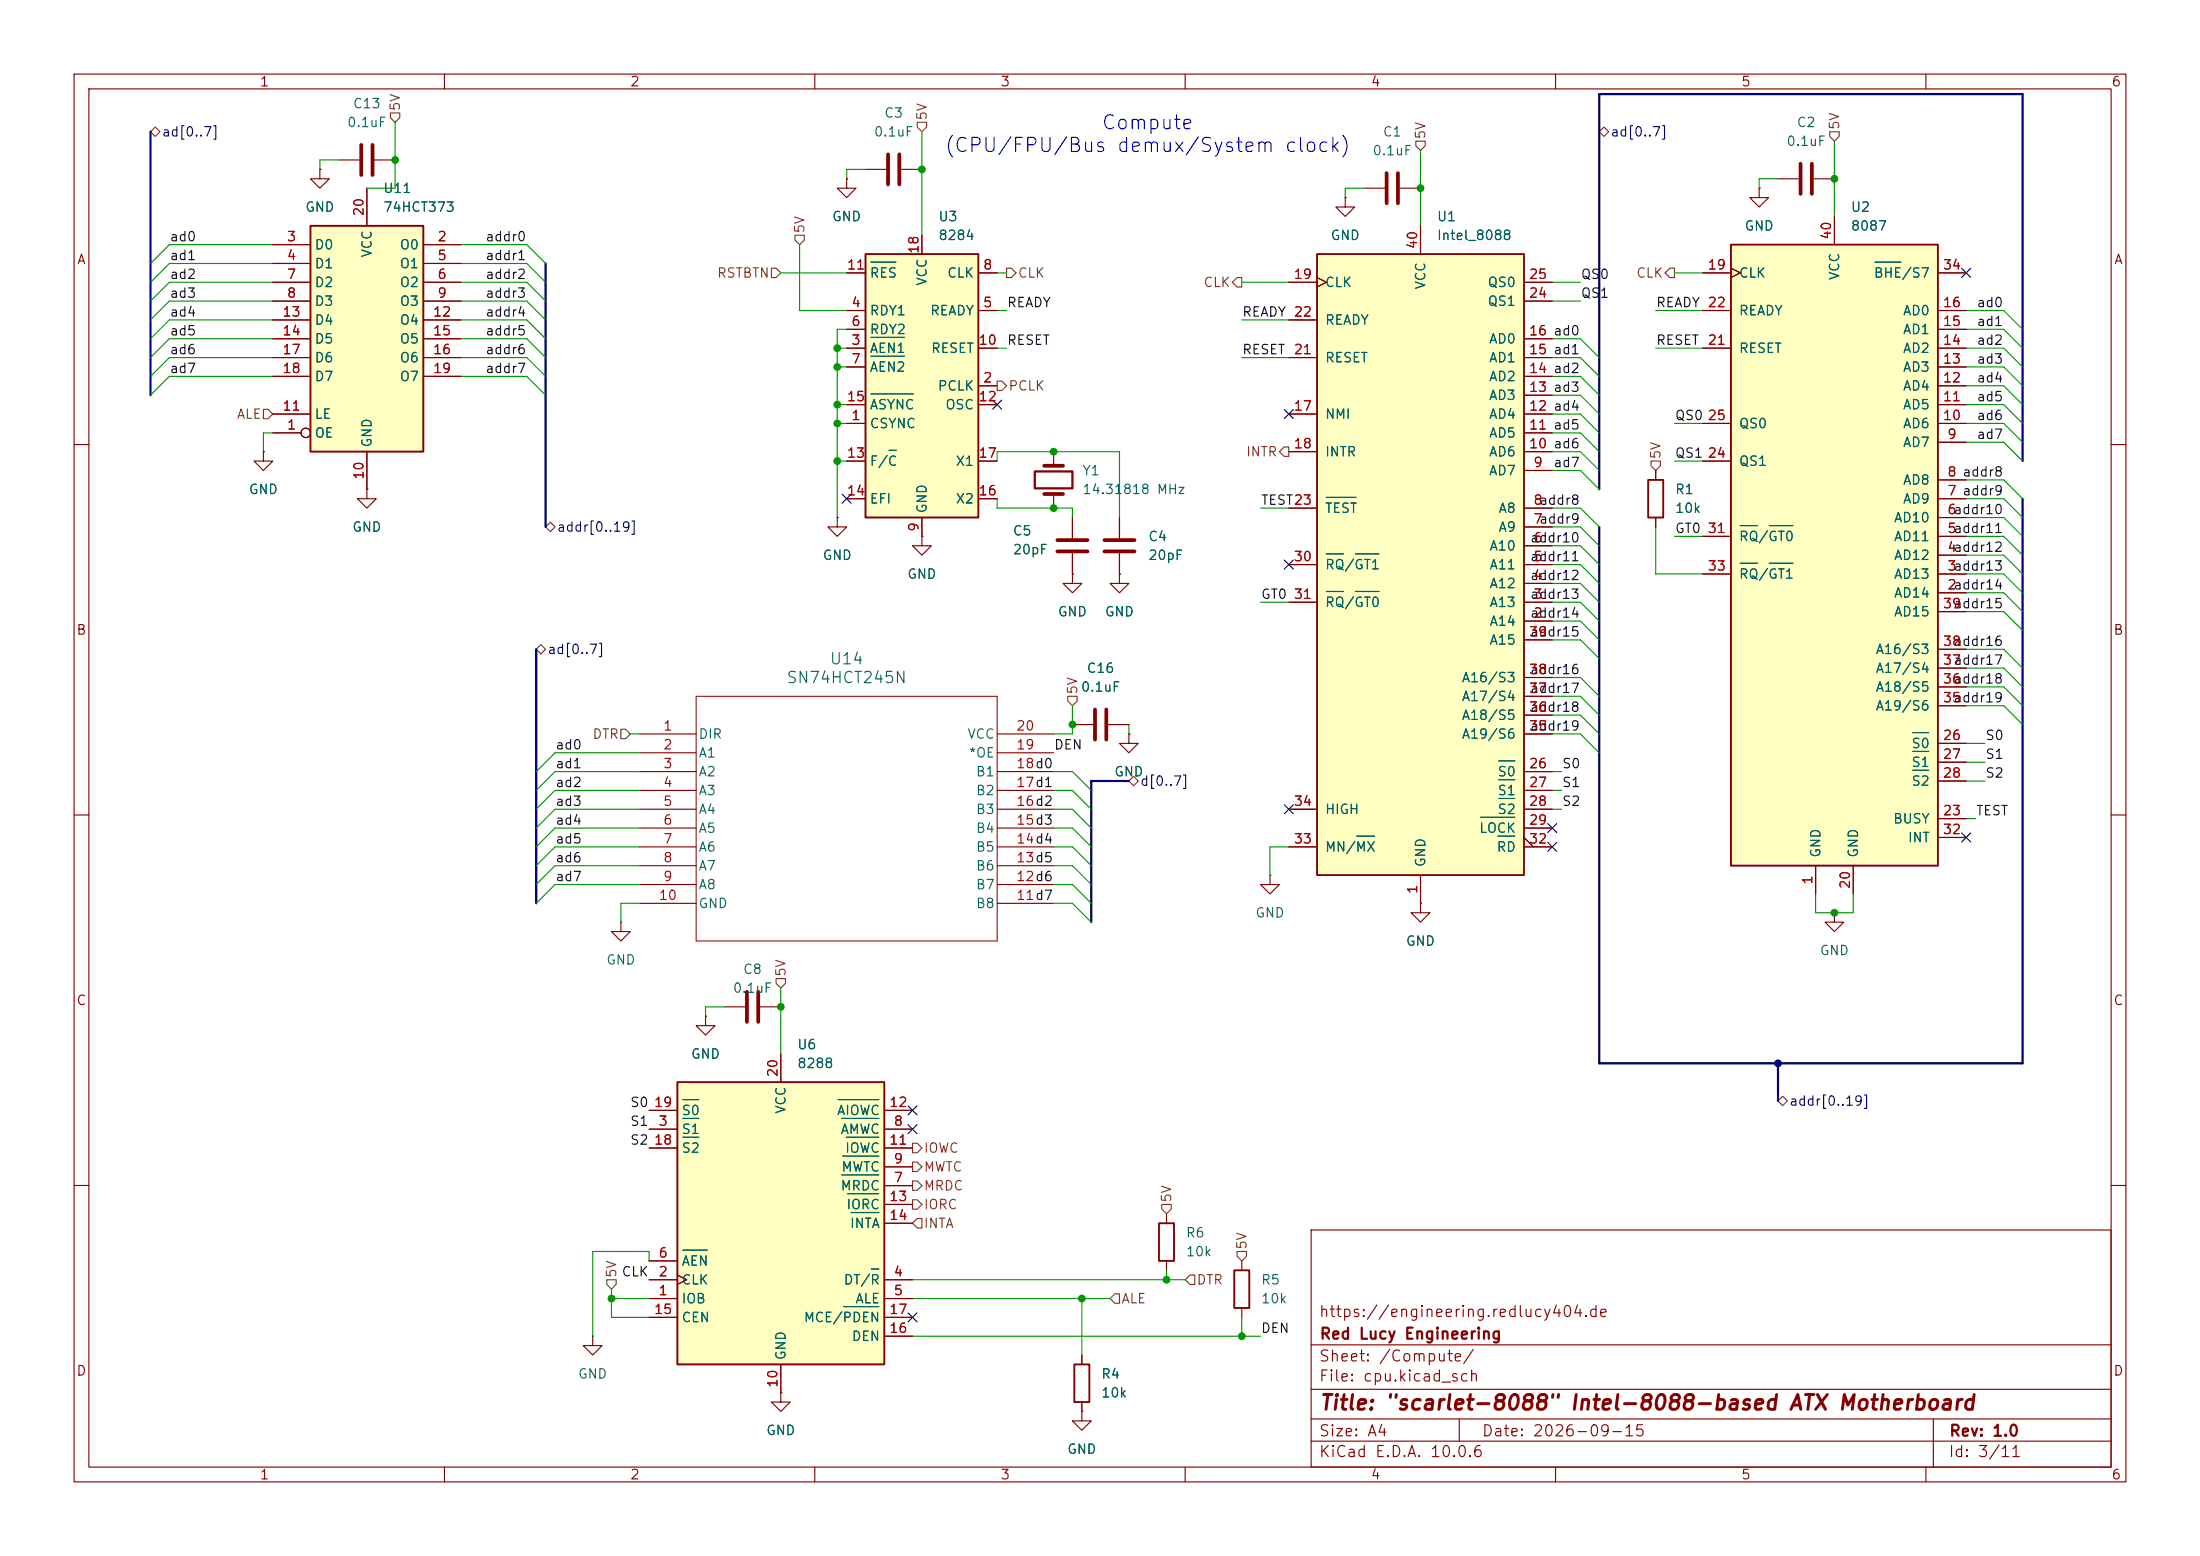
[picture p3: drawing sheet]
<svg xmlns="http://www.w3.org/2000/svg" width="297mm" height="210mm" viewBox="0 0 297 210" stroke-linecap="round" stroke-linejoin="round" font-family="sans-serif">
<g fill="none" stroke="#840000" stroke-width=".15">
<path d="M10 10h277v190h-277zM12 12h273v186h-273zM60 10v2M110 10v2M160 10v2M210 10v2M260 10v2M181.6 26.7v1.2h1.3l-1.3 1.3-1.3-1.3h1.3M181.6 26.7h.1M237.5 25.4v1.3h1.3l-1.3 1.2-1.3-1.2h1.3M237.5 25.4h.1M10 60h2"/>
<path d="M113 69.9v1.2h1.3l-1.3 1.3-1.2-1.3h1.2M113 69.9h.1M124.5 72.4v1.3h1.2l-1.2 1.2-1.3-1.2h1.3M124.5 72.4h.1M223.5 63.5v1.3M223.5 69.9v1.2M285 60h2M86.4 99.1h7.6M134.6 99.1h7.6M10 110h2M86.4 101.6h7.6M86.4 104.1h7.6"/>
<path d="M86.4 106.7h7.6M86.4 109.2h7.6M86.4 111.8h7.6M86.4 114.3h7.6M86.4 116.8h7.6M86.4 119.4h7.6M134.6 101.6h7.6M134.6 104.1h7.6M134.6 106.7h7.6M134.6 109.2h7.6M134.6 111.8h7.6M134.6 114.3h7.6"/>
<path d="M134.6 116.8h7.6M134.6 119.4h7.6M171.4 118.1v1.3h1.3l-1.3 1.3-1.2-1.3h1.2M171.4 118.1h.1M285 110h2M83.8 124.5v1.2h1.3l-1.3 1.3-1.3-1.3h1.3M83.8 124.5h.1M86.4 121.9h7.6M95.2 137.2v1.2h1.3l-1.3 1.3-1.2-1.3h1.2M95.2 137.2h.1M97.8 135.9h2.8M102.6 135.9h2.8"/>
<path d="M134.6 121.9h7.6M191.8 121.9v1.3h1.2l-1.2 1.3-1.3-1.3h1.3M191.8 121.9h.1M247.6 123.2v1.3h1.3l-1.3 1.2-1.2-1.2h1.2M247.6 123.2h.1M10 160h2M177 166h108v32h-108zM285 160h2M60 198v2M80 180.3v1.3h1.3l-1.3 1.3-1.3-1.3h1.3M80 180.3h.1M110 198v2"/>
<path d="M146 190.5v1.3h1.3l-1.3 1.2-1.2-1.2h1.2M146 190.5h.1M146 182.9v1.3M146 189.2v1.3M160 198v2M177 194.5h108M177 191.5h108M177 187.5h108M177 181.5h108M197 191.5v3M210 198v2M260 198v2"/>
<path d="M261 191.5v6.5"/>
</g>
<path d="M222.5 64.8h2v5.1h-2zM145 184.2h2.1v5h-2.1z" fill="none" stroke="#840000" stroke-width=".25"/>
<path d="M100.8 133.9v4M102.4 133.9v4" fill="none" stroke="#840000" stroke-width=".51"/>
<path d="M94 94h40.6v33h-40.6z" fill="none" stroke="#840000" stroke-width=".14"/>
<path d="M177.8 34.3h27.9v83.8h-27.9z" fill="#ffffc2"/>
<path d="M177.8 34.3h27.9v83.8h-27.9z" fill="none" stroke="#840000" stroke-width=".25"/>
<g fill="none" stroke="#840000" stroke-width=".15">
<path d="M114.3 24.1v1.3h1.3l-1.3 1.3-1.3-1.3h1.3M114.3 24.1h.1M174 38.1h3.8M177.8 37.5l1.3 .6-1.3 .6M184.1 25.4h2.8M189 25.4h2.8M191.8 30.5v3.8M205.7 38.1h3.8M174 55.9h3.8M174 48.3h3.8M174 43.2h3.8M205.7 58.4h3.8"/>
<path d="M205.7 55.9h3.8M205.7 53.3h3.8M205.7 50.8h3.8M205.7 48.3h3.8M205.7 45.7h3.8M205.7 40.6h3.8M142.2 61v1.9M142.2 66.7v1.9M144.8 77.5v1.2h1.2l-1.2 1.3-1.3-1.3h1.3M144.8 77.5h.1M144.8 69.9v2.7M144.8 74.7v2.8"/>
<path d="M151.1 77.5v1.2h1.3l-1.3 1.3-1.2-1.3h1.2M151.1 77.5h.1M151.1 69.9v2.7M151.1 74.7v2.8M174 76.2h3.8M174 68.6h3.8M174 61h3.8M205.7 78.7h3.8M205.7 76.2h3.8M205.7 73.7h3.8M205.7 71.1h3.8M205.7 68.6h3.8"/>
<path d="M205.7 63.5h3.8M205.7 61h3.8M144.8 97.8h2.8M149.6 97.8h2.8M152.4 99.1v1.2h1.3l-1.3 1.3-1.3-1.3h1.3M152.4 99.1h.1M174 81.3h3.8M205.7 83.8h3.8M205.7 81.3h3.8M205.7 99.1h3.8M205.7 96.5h3.8M205.7 94h3.8"/>
<path d="M205.7 91.4h3.8M205.7 86.4h3.8M174 109.2h3.8M174 114.3h3.8M191.8 118.1v3.8M205.7 104.1h3.8M205.7 106.7h3.8M205.7 109.2h3.8M205.7 111.8h3.8M205.7 114.3h3.8M205.7 113l1.3 1.3"/>
</g>
<path d="M179 67.1h4.1M179 74.8h2.4M179 79.8h2.4M183 74.8h3.2M183 79.8h3.2M183.2 112.9h2.4M199.9 110.3h4.6M202.2 112.9h2.3M202.3 102.7h2.2M202.3 105.2h2.2M202.3 107.8h2.2" fill="none" stroke="#006464" stroke-width=".15"/>
<path d="M187.2 23.4v4M188.7 23.4v4M141 66.7h2.5M141 62.9h2.5M142.7 72.9h4.1M142.7 74.4h4.1M149.1 72.9h4.1M149.1 74.4h4.1M147.8 95.8v4M149.4 95.8v4" fill="none" stroke="#840000" stroke-width=".51"/>
<path d="M139.7 63.6h5.1v2.3h-5.1z" fill="none" stroke="#840000" stroke-width=".3"/>
<path d="M116.8 34.3h15.3v35.6h-15.3z" fill="#ffffc2"/>
<path d="M116.8 34.3h15.3v35.6h-15.3zM156.5 165.1h2v5.1h-2z" fill="none" stroke="#840000" stroke-width=".25"/>
<g fill="none" stroke="#840000" stroke-width=".15">
<path d="M45.7 21.6h2.8M50.5 21.6h2.8M114.3 36.8h2.5M116.8 22.9h2.8M121.7 22.9h2.8M124.5 31.8v2.5M132.1 36.8h2.5M114.3 57.2h2.5M114.3 47h2.5M114.3 41.9h2.5M114.3 44.5h2.5M114.3 49.5h2.5"/>
<path d="M114.3 54.6h2.5M132.1 52.1h2.5M132.1 47h2.5M132.1 41.9h2.5M132.1 54.6h2.5M114.3 62.2h2.5M114.3 67.3h2.5M124.5 69.9v2.5M132.1 62.2h2.5M132.1 67.3h2.5M157.5 163.8v1.3M157.5 170.2v1.3"/>
<path d="M105.4 188v1.2h1.3l-1.3 1.3-1.3-1.3h1.3M105.4 188h.1"/>
</g>
<path d="M117.6 35.4h3.3M117.6 45.5h4.5M117.6 48.1h4.5M117.6 53.2h5.7M120 60.8h1" fill="none" stroke="#006464" stroke-width=".15"/>
<path d="M48.8 19.6v4M50.3 19.6v4M119.9 20.8v4.1M121.4 20.8v4.1" fill="none" stroke="#840000" stroke-width=".51"/>
<path d="M41.9 30.5h15.2v30.5h-15.2z" fill="#ffffc2"/>
<path d="M41.9 30.5h15.2v30.5h-15.2z" fill="none" stroke="#840000" stroke-width=".25"/>
<g fill="none" stroke="#840000" stroke-width=".15">
<path d="M36.8 33h5.1M36.8 35.6h5.1M36.8 38.1h5.1M43.2 22.9v1.2h1.2l-1.2 1.3-1.3-1.3h1.3M43.2 22.9h.1M49.5 25.4v5.1M57.1 33h5.1M57.1 35.6h5.1M57.1 38.1h5.1M240 24.1h2.8M244.9 24.1h2.7M36.8 58.4h3.8"/>
<path d="M36.8 40.6h5.1M36.8 55.9h5.1M36.8 43.2h5.1M36.8 45.7h5.1M36.8 48.3h5.1M36.8 50.8h5.1M57.1 40.6h5.1M57.1 43.2h5.1M57.1 45.7h5.1M57.1 48.3h5.1M57.1 50.8h5.1M35.6 61v1.2h1.2l-1.2 1.3-1.3-1.3h1.3"/>
<path d="M35.6 61h.1M49.5 66v1.3h1.3l-1.3 1.3-1.2-1.3h1.2M49.5 66h.1M49.5 61v5"/>
<circle cx="41.3" cy="58.4" r=".63"/>
</g>
<path d="M243.1 22.1v4.1M244.6 22.1v4.1" fill="none" stroke="#840000" stroke-width=".51"/>
<path d="M233.7 33h27.9v83.8h-27.9z" fill="#ffffc2"/>
<path d="M233.7 33h27.9v83.8h-27.9zM166.6 171.5h2.1v5h-2.1z" fill="none" stroke="#840000" stroke-width=".25"/>
<g fill="none" stroke="#840000" stroke-width=".15">
<path d="M229.9 36.8h3.8M233.7 36.2l1.2 .6-1.2 .7M247.6 29.2v3.8M261.6 36.8h3.8M229.9 57.2h3.8M229.9 47h3.8M229.9 41.9h3.8M261.6 59.7h3.8M261.6 57.2h3.8M261.6 54.6h3.8M261.6 52.1h3.8M261.6 49.5h3.8"/>
<path d="M261.6 47h3.8M261.6 44.5h3.8M261.6 41.9h3.8M229.9 77.5h3.8M229.9 72.4h3.8M229.9 62.2h3.8M261.6 77.5h3.8M261.6 74.9h3.8M261.6 72.4h3.8M261.6 69.9h3.8M261.6 67.3h3.8M261.6 64.8h3.8"/>
<path d="M261.6 80h3.8M261.6 95.3h3.8M261.6 92.7h3.8M261.6 90.2h3.8M261.6 87.6h3.8M261.6 82.6h3.8M245.1 116.8v3.9M250.2 116.8v3.9M261.6 110.5h3.8M261.6 100.3h3.8M261.6 102.9h3.8M261.6 105.4h3.8"/>
<path d="M261.6 113h3.8M167.6 170.2v1.3M167.6 176.5v1.3"/>
</g>
<path d="M253.1 35.4h3.5M234.9 70.9h2.4M234.9 76h2.4M238.9 70.9h3.1M238.9 76h3.1M258.2 98.9h2.2M258.2 101.4h2.2M258.2 104h2.2" fill="none" stroke="#006464" stroke-width=".15"/>
<path d="M91.4 146.1h28v38.1h-28z" fill="#ffffc2"/>
<path d="M91.4 146.1h28v38.1h-28z" fill="none" stroke="#840000" stroke-width=".25"/>
<g fill="none" stroke="#840000" stroke-width=".15">
<path d="M36.8 33h5.1M36.8 35.6h5.1M36.8 38.1h5.1M43.2 22.9h.1M49.5 25.4v5.1M57.1 33h5.1M57.1 35.6h5.1M57.1 38.1h5.1M114.3 24.1h.1M114.3 36.8h2.5M124.5 31.8v2.5M132.1 36.8h2.5"/>
<path d="M174 38.1h3.8M177.8 37.5l1.3 .6-1.3 .6M181.6 26.7h.1M191.8 30.5v3.8M205.7 38.1h3.8M229.9 36.8h3.8M233.7 36.2l1.2 .6-1.2 .7M237.5 25.4h.1M247.6 29.2v3.8M261.6 36.8h3.8M36.8 58.4h3.8M36.8 40.6h5.1"/>
<path d="M36.8 55.9h5.1M36.8 43.2h5.1M36.8 45.7h5.1M36.8 48.3h5.1M36.8 50.8h5.1M57.1 40.6h5.1M57.1 43.2h5.1M57.1 45.7h5.1M57.1 48.3h5.1M57.1 50.8h5.1M114.3 57.2h2.5M114.3 47h2.5"/>
<path d="M114.3 41.9h2.5M114.3 44.5h2.5M114.3 49.5h2.5M114.3 54.6h2.5M132.1 52.1h2.5M132.1 47h2.5M132.1 41.9h2.5M132.1 54.6h2.5M174 55.9h3.8M174 43.2h3.8M174 48.3h3.8M205.7 58.4h3.8"/>
<path d="M205.7 40.6h3.8M205.7 55.9h3.8M205.7 45.7h3.8M205.7 48.3h3.8M205.7 50.8h3.8M205.7 53.3h3.8M229.9 57.2h3.8M229.9 47h3.8M229.9 41.9h3.8M261.6 57.2h3.8M261.6 52.1h3.8M261.6 47h3.8"/>
<path d="M261.6 41.9h3.8M261.6 44.5h3.8M261.6 49.5h3.8M261.6 54.6h3.8M261.6 59.7h3.8M35.6 61h.1M49.5 66h.1M49.5 61v5M113 69.9h.1M114.3 62.2h2.5M114.3 67.3h2.5M124.5 72.4h.1"/>
<path d="M124.5 69.9v2.5M132.1 62.2h2.5M132.1 67.3h2.5M144.8 77.5h.1M144.8 69.9v2.7M144.8 74.7v2.8M151.1 77.5h.1M151.1 69.9v2.7M151.1 74.7v2.8M174 76.2h3.8M174 68.6h3.8M174 61h3.8"/>
<path d="M205.7 78.7h3.8M205.7 76.2h3.8M205.7 73.7h3.8M205.7 71.1h3.8M205.7 68.6h3.8M205.7 63.5h3.8M205.7 61h3.8M223.5 63.5v1.3M223.5 69.9v1.2M229.9 62.2h3.8M229.9 77.5h3.8M229.9 72.4h3.8"/>
<path d="M261.6 67.3h3.8M261.6 77.5h3.8M261.6 74.9h3.8M261.6 72.4h3.8M261.6 69.9h3.8M261.6 64.8h3.8M144.8 97.8h2.8M149.6 97.8h2.8M152.4 99.1h.1M174 81.3h3.8M205.7 83.8h3.8M205.7 81.3h3.8"/>
<path d="M205.7 99.1h3.8M205.7 96.5h3.8M205.7 94h3.8M205.7 91.4h3.8M205.7 86.4h3.8M261.6 80h3.8M261.6 95.3h3.8M261.6 92.7h3.8M261.6 90.2h3.8M261.6 87.6h3.8M261.6 82.6h3.8M174 109.2h3.8"/>
<path d="M174 114.3h3.8M191.8 118.1v3.8M205.7 104.1h3.8M205.7 106.7h3.8M205.7 109.2h3.8M205.7 111.8h3.8M205.7 114.3h3.8M205.7 113l1.3 1.3M245.1 116.8v3.9M250.2 116.8v3.9M261.6 110.5h3.8M261.6 100.3h3.8"/>
<path d="M261.6 102.9h3.8M261.6 105.4h3.8M261.6 113h3.8M95.2 137.2h.1M191.8 121.9h.1M87.6 152.4h3.8M87.6 154.9h3.8M87.6 149.9h3.8M105.4 142.2v3.9M119.4 152.4h3.8M119.4 157.5h3.8M119.4 154.9h3.8"/>
<path d="M119.4 149.9h3.8M87.6 175.3h3.8M87.6 172.7h3.8M87.6 170.2h3.8M87.6 177.8h3.8M91.4 172.1l1.3 .6-1.3 .7M119.4 175.3h3.8M119.4 172.7h3.8M119.4 160h3.8M119.4 162.6h3.8M119.4 165.1h3.8M119.4 177.8h3.8"/>
<path d="M105.4 188h.1M105.4 184.2v3.8M119.4 180.3h3.8M146 190.5h.1M146 182.9v1.3M146 189.2v1.3"/>
<circle cx="41.3" cy="58.4" r=".63"/>
</g>
<g fill="none" stroke="#006464" stroke-width=".15">
<path d="M117.6 35.4h3.3M253.1 35.4h3.5M117.6 45.5h4.5M117.6 48.1h4.5M117.6 53.2h5.7M120 60.8h1M179 67.1h4.1M179 74.8h2.4M179 79.8h2.4M183 74.8h3.2M183 79.8h3.2M234.9 70.9h2.4"/>
<path d="M234.9 76h2.4M238.9 70.9h3.1M238.9 76h3.1M258.2 98.9h2.2M183.2 112.9h2.4M199.9 110.3h4.6M202.2 112.9h2.3M202.3 102.7h2.2M202.3 105.2h2.2M202.3 107.8h2.2M258.2 101.4h2.2M258.2 104h2.2"/>
<path d="M92.2 151h2.1M92.2 153.5h2.1M92.2 148.4h2.1M113.2 148.4h5.4M113.6 151h5M113.6 158.6h5M113.8 156h4.8M114.2 153.5h4.4M92.2 168.7h3.3M113.9 176.4h4.7M114.4 161.1h4.2M114.9 163.7h3.7"/>
<path d="M117.6 171.3h1"/>
</g>
<g fill="none" stroke="#725600" stroke-width=".15">
<path d="M20.3 17.8l.7-.7 .6 .7-.6 .6zM52.7 15.2h1.3v.7l-.7 .6-.6-.6zM123.8 16.5h1.3v.6l-.6 .7-.7-.7zM191.1 19.1h1.3v.6l-.6 .6-.7-.6zM215.9 17.8l.6-.7 .7 .7-.7 .6zM247 17.8h1.3v.6l-.7 .7-.6-.7zM104.1 36.2h.7l.6 .6-.6 .7h-.7zM107.3 31.8h1.3v.6l-.7 .6-.6-.6zM135.9 36.2h.6l.7 .6-.7 .7h-.6zM166.4 38.1l.6-.6h.6v1.2h-.6zM225.4 36.2h.7v1.3h-.7l-.6-.7zM35.6 55.2h.6l.6 .7-.6 .6h-.6z"/>
<path d="M134.6 51.4h.7l.6 .7-.6 .6h-.7zM73.7 71.1l.6-.6 .6 .6-.6 .7zM173.4 60.3h.6v1.3h-.6l-.7-.6zM222.9 62.2h1.3v.7l-.7 .6-.6-.6zM73 87l.7 .6-.7 .7-.6-.7zM83.8 98.4h.7l.6 .7-.6 .6h-.7zM144.1 94h1.3v.6l-.6 .7-.7-.7zM152.4 105.4l.6-.6 .7 .6-.7 .6zM104.8 132.1h1.2v.6l-.6 .7-.6-.7zM123.2 156.8h.6l.7 .7-.7 .6h-.6zM123.2 159.4h.6l.7 .6-.7 .7h-.6zM123.2 154.3h.6l.7 .6-.7 .7h-.6z"/>
<path d="M240 148.6l.7-.6 .6 .6-.6 .6zM81.9 172.7h1.3v.7l-.7 .6-.6-.6zM123.2 161.9h.6l.7 .7-.7 .6h-.6zM123.8 164.5h.7v1.2h-.7l-.6-.6zM150.5 174.6h.6v1.3h-.6l-.6-.6zM156.8 162.6h1.3v.6l-.6 .6-.7-.6zM160.7 172.1h.6v1.3h-.6l-.7-.7zM167 168.9h1.3v.6l-.7 .7-.6-.7z"/>
</g>
<path d="M20.3 17.8v35.5M73.7 35.6v35.5M273 62.2v-49.5h-57.1v53.3M273 67.3v76.2h-57.1v-72.4M72.4 87.6v34.3M152.4 105.4h-5.1v19.1M240 143.5v5.1" fill="none" stroke="#000084" stroke-width=".3"/>
<g fill="none" stroke="#009600" stroke-width=".15">
<path d="M53.3 16.5v8.9h-3.8M124.5 17.8v14M247.6 19.1v10.1M36.8 33h-13.9l-2.6 2.6M36.8 38.1h-13.9l-2.6 2.5M36.8 35.6h-13.9l-2.6 2.5M45.7 21.6h-2.5v1.3M62.2 33h8.9l2.6 2.6M62.2 38.1h8.9l2.6 2.5M62.2 35.6h8.9l2.6 2.5M105.4 36.8h8.9M107.9 33v8.9h6.4"/>
<path d="M116.8 22.9h-2.5v1.2M134.6 36.8h1.3M167.6 38.1h6.4M184.1 25.4h-2.5v1.3M191.8 20.3v10.2M209.5 38.1h3.9M226.1 36.8h3.8M240 24.1h-2.5v1.3M36.8 48.3h-13.9l-2.6 2.5M36.8 43.2h-13.9l-2.6 2.5M36.8 50.8h-13.9l-2.6 2.5M36.8 45.7h-13.9l-2.6 2.6"/>
<path d="M36.8 40.6h-13.9l-2.6 2.6M36.8 58.4h-1.2v2.6M62.2 48.3h8.9l2.6 2.5M62.2 43.2h8.9l2.6 2.5M62.2 50.8h8.9l2.6 2.5M62.2 45.7h8.9l2.6 2.6M62.2 40.6h8.9l2.6 2.6M113 54.6h1.3M113 47h1.3M113 49.5h1.3M113 57.2h1.3M114.3 44.5h-1.3v25.4"/>
<path d="M134.6 47h1.3M134.6 41.9h1.3M167.6 48.3h6.4M167.6 43.2h6.4M209.5 48.3h3.9l2.5 2.5M209.5 55.9h3.9l2.5 2.5M209.5 50.8h3.9l2.5 2.5M209.5 53.3h3.9l2.5 2.6M209.5 45.7h3.9l2.5 2.6M209.5 40.6h3.9M209.5 58.4h3.9l2.5 2.6M223.5 47h6.4"/>
<path d="M223.5 41.9h6.4M226.1 57.2h3.8M265.4 54.6h5.1l2.5 2.6M265.4 47h5.1l2.5 2.5M265.4 41.9h5.1l2.5 2.6M265.4 49.5h5.1l2.5 2.6M265.4 57.2h5.1l2.5 2.5M265.4 52.1h5.1l2.5 2.5M265.4 59.7h5.1l2.5 2.5M265.4 44.5h5.1l2.5 2.5M113 62.2h1.3M134.6 67.3v1.3h10.2v1.3"/>
<path d="M134.6 62.2v-1.2h16.5v8.9M170.2 68.6h3.8M209.5 61h3.9l2.5 2.5M209.5 68.6h3.9l2.5 2.5M209.5 71.1h3.9l2.5 2.6M209.5 63.5h3.9l2.5 2.5M209.5 76.2h3.9l2.5 2.5M209.5 73.7h3.9l2.5 2.5M209.5 78.7h3.9l2.5 2.6M223.5 71.1v6.4h6.4M226.1 62.2h3.8M226.1 72.4h3.8"/>
<path d="M265.4 69.9h5.1l2.5 2.5M265.4 64.8h5.1l2.5 2.5M265.4 67.3h5.1l2.5 2.6M265.4 72.4h5.1l2.5 2.5M265.4 74.9h5.1l2.5 2.6M265.4 77.5h5.1l2.5 2.5M85.1 99.1h1.3M144.8 95.3v3.8h-2.6M152.4 97.8v1.3M170.2 81.3h3.8M209.5 99.1h3.9l2.5 2.5M209.5 81.3h3.9l2.5 2.5"/>
<path d="M209.5 91.4h3.9l2.5 2.6M209.5 96.5h3.9l2.5 2.6M209.5 94h3.9l2.5 2.5M209.5 83.8h3.9l2.5 2.6M209.5 86.4h3.9l2.5 2.5M265.4 92.7h5.1l2.5 2.6M265.4 87.6h5.1l2.5 2.6M265.4 90.2h5.1l2.5 2.5M265.4 95.3h5.1l2.5 2.5M265.4 82.6h5.1l2.5 2.5M265.4 80h5.1l2.5 2.6M86.4 104.1h-11.5l-2.5 2.6"/>
<path d="M86.4 119.4h-11.5l-2.5 2.5M86.4 116.8h-11.5l-2.5 2.6M86.4 111.8h-11.5l-2.5 2.5M86.4 114.3h-11.5l-2.5 2.5M86.4 106.7h-11.5l-2.5 2.5M86.4 109.2h-11.5l-2.5 2.6M86.4 101.6h-11.5l-2.5 2.5M142.2 104.1h2.6l2.5 2.6M142.2 119.4h2.6l2.5 2.5M142.2 116.8h2.6l2.5 2.6M142.2 111.8h2.6l2.5 2.5M142.2 114.3h2.6l2.5 2.5"/>
<path d="M142.2 106.7h2.6l2.5 2.5M142.2 109.2h2.6l2.5 2.6M174 114.3h-2.6v3.8M209.5 104.1h1.3M209.5 106.7h1.3M209.5 109.2h1.3M265.4 102.9h2.6M265.4 100.3h2.6M265.4 105.4h2.6M265.4 110.5h1.3M86.4 121.9h-2.6v2.6M97.8 135.9h-2.6v1.3"/>
<path d="M105.4 133.4v8.8M142.2 121.9h2.6l2.5 2.6M245.1 120.7v2.5h5.1v-2.5M82.5 175.3h5.1M82.5 174v3.8h5.1M87.6 170.2v-1.3h-7.6v11.4M123.2 175.3h26.7M123.2 172.7h36.8M146 175.3v7.6M157.5 171.5v1.2M167.6 177.8v2.5M123.2 180.3h47"/>
</g>
<g fill="none" stroke="#000084" stroke-width=".15">
<path d="M264.8 36.2l1.2 1.2M266 36.2l-1.2 1.2M134 54l1.2 1.2M135.2 54l-1.2 1.2M173.4 55.3l1.2 1.2M174.6 55.3l-1.2 1.2M113.7 66.7l1.2 1.2M114.9 66.7l-1.2 1.2M173.4 75.6l1.2 1.2M174.6 75.6l-1.2 1.2M173.4 108.6l1.2 1.2M174.6 108.6l-1.2 1.2"/>
<path d="M208.9 111.2l1.3 1.2M208.9 113.7l1.3 1.2M210.2 111.2l-1.3 1.2M210.2 113.7l-1.3 1.2M264.8 112.4l1.2 1.2M266 112.4l-1.2 1.2M122.6 149.3l1.2 1.2M122.6 151.8l1.2 1.2M123.8 149.3l-1.2 1.2M123.8 151.8l-1.2 1.2M122.6 177.2l1.2 1.2M123.8 177.2l-1.2 1.2"/>
</g>
<g fill="#009600" stroke="#009600" stroke-width=".14">
<circle cx="167.6" cy="180.3" r=".46"/>
<circle cx="157.5" cy="172.7" r=".46"/>
<circle cx="146" cy="175.3" r=".46"/>
<circle cx="144.8" cy="97.8" r=".46"/>
<circle cx="113" cy="54.6" r=".46"/>
<circle cx="113" cy="57.2" r=".46"/>
<circle cx="113" cy="49.5" r=".46"/>
<circle cx="142.2" cy="61" r=".46"/>
<circle cx="142.2" cy="68.6" r=".46"/>
<circle cx="113" cy="62.2" r=".46"/>
<circle cx="113" cy="47" r=".46"/>
<circle cx="124.5" cy="22.9" r=".46"/>
<circle cx="53.3" cy="21.6" r=".46"/>
<circle cx="82.5" cy="175.3" r=".46"/>
<circle cx="105.4" cy="135.9" r=".46"/>
<circle cx="247.6" cy="24.1" r=".46"/>
<circle cx="191.8" cy="25.4" r=".46"/>
<circle cx="247.6" cy="123.2" r=".46"/>
</g>
<circle cx="240" cy="143.5" r=".46" fill="#000084" stroke="#000084" stroke-width=".14"/>
<text font-size="2" fill="#840000" x="178" y="190.8">Title: &quot;scarlet-8088&quot; Intel-8088-based ATX Motherboard</text>
<g font-size="1.9" fill="#0000c2">
<text x="148.6" y="18">Compute</text>
<text x="127.4" y="21">(CPU/FPU/Bus demux/System clock)</text>
</g>
<g font-size="1.5" fill="#006464">
<text x="106.1" y="92.6">SN74HCT245N</text>
<text x="111.9" y="90.1">U14</text>
</g>
<g font-size="1.5" fill="#840000">
<text x="178" y="178.1">https://engineering.redlucy404.de</text>
<text x="178" y="184.1">Sheet: /Compute/</text>
<text x="178" y="181.1">Red Lucy Engineering</text>
<text x="178" y="186.8">File: cpu.kicad_sch</text>
<text x="178" y="197">KiCad E.D.A. 10.0.6</text>
<text x="178" y="194.2">Size: A4</text>
<text x="200" y="194.2">Date: 2026-09-15</text>
<text x="263" y="197">Id: 3/11</text>
<text x="263" y="194.2">Rev: 1.0</text>
</g>
<g font-size="1.3" fill="#840000">
<text x="35" y="12">1</text>
<text x="85" y="12">2</text>
<text x="135" y="12">3</text>
<text x="185" y="12">4</text>
<text x="235" y="12">5</text>
<text x="285" y="12">6</text>
<text x="10.3" y="36">A</text>
<text x="285.3" y="36">A</text>
<text x="10.2" y="86">B</text>
<text x="285.2" y="86">B</text>
<text x="10.2" y="136">C</text>
<text x="285.2" y="136">C</text>
<text x="10.2" y="186">D</text>
<text x="285.2" y="186">D</text>
<text x="35" y="200">1</text>
<text x="85" y="200">2</text>
<text x="135" y="200">3</text>
<text x="185" y="200">4</text>
<text x="235" y="200">5</text>
<text x="285" y="200">6</text>
</g>
<g font-size="1.3" fill="#006464">
<text x="46.8" y="17.5">0.1uF</text>
<text x="47.6" y="14.9">C13</text>
<text x="119.3" y="16.2">C3</text>
<text x="242.5" y="17.5">C2</text>
<text x="117.9" y="18.7">0.1uF</text>
<text x="185.2" y="21.3">0.1uF</text>
<text x="186.6" y="18.7">C1</text>
<text x="241.1" y="20">0.1uF</text>
<text x="41.1" y="28.9">GND</text>
<text x="51.7" y="26.4">U11</text>
<text x="51.7" y="28.9">74HCT373</text>
<text x="249.8" y="28.9">U2</text>
<text x="42.4" y="34">D0</text>
<text x="50.5" y="34.8" transform="rotate(-90 50.5 34.8)">VCC</text>
<text x="53.9" y="34">O0</text>
<text x="112.2" y="30.2">GND</text>
<text x="126.6" y="30.2">U3</text>
<text x="126.6" y="32.7">8284</text>
<text x="179.5" y="32.7">GND</text>
<text x="193.9" y="30.2">U1</text>
<text x="193.9" y="32.7">Intel_8088</text>
<text x="235.4" y="31.4">GND</text>
<text x="249.8" y="31.4">8087</text>
<text x="42.4" y="36.5">D1</text>
<text x="42.4" y="39.1">D2</text>
<text x="42.4" y="41.6">D3</text>
<text x="53.9" y="36.5">O1</text>
<text x="53.9" y="39.1">O2</text>
<text x="53.9" y="41.6">O3</text>
<text x="117.3" y="37.8">RES</text>
<text x="125.4" y="38.7" transform="rotate(-90 125.4 38.7)">VCC</text>
<text x="127.8" y="37.8">CLK</text>
<text x="178.8" y="39.1">CLK</text>
<text x="192.7" y="39.2" transform="rotate(-90 192.7 39.2)">VCC</text>
<text x="200.7" y="41.6">QS1</text>
<text x="200.7" y="39.1">QS0</text>
<text x="234.7" y="37.8">CLK</text>
<text x="248.6" y="37.9" transform="rotate(-90 248.6 37.9)">VCC</text>
<text x="252.9" y="37.8">BHE/S7</text>
<text x="42.4" y="44.1">D4</text>
<text x="42.4" y="46.7">D5</text>
<text x="53.9" y="44.1">O4</text>
<text x="53.9" y="46.7">O5</text>
<text x="117.3" y="48">AEN1</text>
<text x="117.3" y="42.9">RDY1</text>
<text x="117.3" y="45.4">RDY2</text>
<text x="125.5" y="42.9">READY</text>
<text x="125.6" y="48">RESET</text>
<text x="178.8" y="44.1">READY</text>
<text x="200.9" y="46.7">AD0</text>
<text x="234.7" y="48">RESET</text>
<text x="234.7" y="42.9">READY</text>
<text x="256.8" y="48">AD2</text>
<text x="256.8" y="45.4">AD1</text>
<text x="256.8" y="42.9">AD0</text>
<text x="42.4" y="49.2">D6</text>
<text x="42.4" y="51.8">D7</text>
<text x="53.9" y="49.2">O6</text>
<text x="53.9" y="51.8">O7</text>
<text x="117.3" y="50.5">AEN2</text>
<text x="126.5" y="53">PCLK</text>
<text x="178.8" y="49.2">RESET</text>
<text x="200.9" y="51.8">AD2</text>
<text x="200.9" y="49.2">AD1</text>
<text x="256.8" y="53">AD4</text>
<text x="256.8" y="50.5">AD3</text>
<text x="42.4" y="59.4">OE</text>
<text x="42.4" y="56.8">LE</text>
<text x="117.3" y="58.1">CSYNC</text>
<text x="117.3" y="55.6">ASYNC</text>
<text x="127.5" y="55.6">OSC</text>
<text x="178.8" y="56.8">NMI</text>
<text x="200.9" y="59.4">AD5</text>
<text x="200.9" y="56.8">AD4</text>
<text x="200.9" y="54.3">AD3</text>
<text x="234.7" y="58.1">QS0</text>
<text x="256.8" y="58.1">AD6</text>
<text x="256.8" y="55.6">AD5</text>
<text x="50.5" y="60.5" transform="rotate(-90 50.5 60.5)">GND</text>
<text x="117.3" y="63.2">F/C</text>
<text x="128.9" y="63.2">X1</text>
<text x="146" y="64.5">Y1</text>
<text x="178.8" y="61.9">INTR</text>
<text x="200.9" y="64.5">AD7</text>
<text x="200.9" y="61.9">AD6</text>
<text x="234.7" y="63.2">QS1</text>
<text x="256.8" y="65.7">AD8</text>
<text x="256.8" y="60.7">AD7</text>
<text x="33.5" y="67">GND</text>
<text x="117.3" y="68.3">EFI</text>
<text x="125.4" y="69.4" transform="rotate(-90 125.4 69.4)">GND</text>
<text x="128.9" y="68.3">X2</text>
<text x="146" y="67">14.31818 MHz</text>
<text x="178.8" y="69.5">TEST</text>
<text x="202.2" y="69.5">A8</text>
<text x="226" y="67">R1</text>
<text x="226" y="69.5">10k</text>
<text x="255.6" y="70.8">AD10</text>
<text x="256.8" y="68.3">AD9</text>
<text x="47.5" y="72.1">GND</text>
<text x="111" y="75.9">GND</text>
<text x="136.6" y="72.6">C5</text>
<text x="136.6" y="75.1">20pF</text>
<text x="154.9" y="73.4">C4</text>
<text x="154.9" y="75.9">20pF</text>
<text x="178.8" y="77.2">RQ/GT1</text>
<text x="201" y="77.2">A11</text>
<text x="201" y="74.6">A10</text>
<text x="202.2" y="72.1">A9</text>
<text x="234.7" y="73.4">RQ/GT0</text>
<text x="255.6" y="75.9">AD12</text>
<text x="255.6" y="73.4">AD11</text>
<text x="122.4" y="78.4">GND</text>
<text x="142.7" y="83.5">GND</text>
<text x="149.1" y="83.5">GND</text>
<text x="178.8" y="82.2">RQ/GT0</text>
<text x="201" y="82.2">A13</text>
<text x="201" y="79.7">A12</text>
<text x="234.7" y="78.4">RQ/GT1</text>
<text x="255.6" y="81">AD14</text>
<text x="255.6" y="78.4">AD13</text>
<text x="255.6" y="83.5">AD15</text>
<text x="201" y="84.8">A14</text>
<text x="201" y="87.3">A15</text>
<text x="253.1" y="88.6">A16/S3</text>
<text x="145.8" y="93.7">0.1uF</text>
<text x="146.6" y="91.1">C16</text>
<text x="197.2" y="94.9">A17/S4</text>
<text x="197.2" y="92.4">A16/S3</text>
<text x="253.1" y="93.7">A18/S5</text>
<text x="253.1" y="91.1">A17/S4</text>
<text x="94.2" y="100">DIR</text>
<text x="130.5" y="100">VCC</text>
<text x="197.2" y="100">A19/S6</text>
<text x="197.2" y="97.5">A18/S5</text>
<text x="253.1" y="96.2">A19/S6</text>
<text x="258" y="101.3">S0</text>
<text x="94.2" y="102.6">A1</text>
<text x="94.2" y="105.1">A2</text>
<text x="94.2" y="107.6">A3</text>
<text x="130.7" y="102.6">*OE</text>
<text x="131.7" y="107.6">B2</text>
<text x="131.7" y="105.1">B1</text>
<text x="150.3" y="105.1">GND</text>
<text x="202.1" y="105.1">S0</text>
<text x="202.1" y="107.6">S1</text>
<text x="258" y="103.8">S1</text>
<text x="258" y="106.4">S2</text>
<text x="94.2" y="110.2">A4</text>
<text x="94.2" y="112.7">A5</text>
<text x="131.7" y="112.7">B4</text>
<text x="131.7" y="110.2">B3</text>
<text x="178.8" y="110.2">HIGH</text>
<text x="199.6" y="112.7">LOCK</text>
<text x="202.1" y="110.2">S2</text>
<text x="255.5" y="111.5">BUSY</text>
<text x="257.5" y="114">INT</text>
<text x="94.2" y="115.3">A6</text>
<text x="94.2" y="117.8">A7</text>
<text x="131.7" y="117.8">B6</text>
<text x="131.7" y="115.3">B5</text>
<text x="178.8" y="115.3">MN/MX</text>
<text x="192.7" y="117.1" transform="rotate(-90 192.7 117.1)">GND</text>
<text x="202" y="115.3">RD</text>
<text x="246.1" y="115.9" transform="rotate(-90 246.1 115.9)">GND</text>
<text x="251.2" y="115.9" transform="rotate(-90 251.2 115.9)">GND</text>
<text x="94.2" y="120.3">A8</text>
<text x="94.2" y="122.9">GND</text>
<text x="131.7" y="122.9">B8</text>
<text x="131.7" y="120.3">B7</text>
<text x="169.4" y="124.2">GND</text>
<text x="81.8" y="130.5">GND</text>
<text x="100.2" y="131.8">C8</text>
<text x="189.7" y="128">GND</text>
<text x="245.6" y="129.2">GND</text>
<text x="98.8" y="134.3">0.1uF</text>
<text x="93.2" y="143.2">GND</text>
<text x="107.5" y="141.9">U6</text>
<text x="107.5" y="144.5">8288</text>
<text x="91.9" y="153.4">S1</text>
<text x="91.9" y="155.9">S2</text>
<text x="91.9" y="150.8">S0</text>
<text x="106.4" y="150.4" transform="rotate(-90 106.4 150.4)">VCC</text>
<text x="112.9" y="150.8">AIOWC</text>
<text x="113.4" y="153.4">AMWC</text>
<text x="114" y="155.9">IOWC</text>
<text x="113.4" y="161">MRDC</text>
<text x="113.5" y="158.4">MWTC</text>
<text x="114.2" y="163.5">IORC</text>
<text x="114.7" y="166.1">INTA</text>
<text x="160" y="167.3">R6</text>
<text x="91.9" y="173.7">CLK</text>
<text x="91.9" y="171.1">AEN</text>
<text x="113.8" y="173.7">DT/R</text>
<text x="160" y="169.9">10k</text>
<text x="170.2" y="173.7">R5</text>
<text x="91.9" y="176.2">IOB</text>
<text x="91.9" y="178.8">CEN</text>
<text x="108.4" y="178.8">MCE/PDEN</text>
<text x="115.4" y="176.2">ALE</text>
<text x="170.2" y="176.2">10k</text>
<text x="106.4" y="183.7" transform="rotate(-90 106.4 183.7)">GND</text>
<text x="114.9" y="181.3">DEN</text>
<text x="77.9" y="186.4">GND</text>
<text x="148.6" y="186.4">R4</text>
<text x="148.6" y="188.9">10k</text>
<text x="103.3" y="194">GND</text>
<text x="144" y="196.5">GND</text>
</g>
<g font-size="1.3" fill="#725600">
<text x="54.3" y="15.1" transform="rotate(-90 54.3 15.1)">5V</text>
<text x="125.4" y="16.3" transform="rotate(-90 125.4 16.3)">5V</text>
<text x="248.6" y="17.6" transform="rotate(-90 248.6 17.6)">5V</text>
<text x="192.7" y="18.9" transform="rotate(-90 192.7 18.9)">5V</text>
<text x="108.9" y="31.6" transform="rotate(-90 108.9 31.6)">5V</text>
<text x="96.7" y="37.8">RSTBTN</text>
<text x="137.3" y="37.8">CLK</text>
<text x="162.4" y="39.1">CLK</text>
<text x="220.8" y="37.8">CLK</text>
<text x="136.1" y="53">PCLK</text>
<text x="31.9" y="56.8">ALE</text>
<text x="168.1" y="61.9">INTR</text>
<text x="224.5" y="62.1" transform="rotate(-90 224.5 62.1)">5V</text>
<text x="145.7" y="93.8" transform="rotate(-90 145.7 93.8)">5V</text>
<text x="79.9" y="100">DTR</text>
<text x="106.4" y="131.9" transform="rotate(-90 106.4 131.9)">5V</text>
<text x="124.6" y="155.9">IOWC</text>
<text x="124.6" y="158.4">MWTC</text>
<text x="124.6" y="161">MRDC</text>
<text x="124.6" y="163.5">IORC</text>
<text x="124.6" y="166.1">INTA</text>
<text x="158.4" y="162.4" transform="rotate(-90 158.4 162.4)">5V</text>
<text x="83.5" y="172.6" transform="rotate(-90 83.5 172.6)">5V</text>
<text x="161.5" y="173.7">DTR</text>
<text x="168.6" y="168.7" transform="rotate(-90 168.6 168.7)">5V</text>
<text x="151.3" y="176.2">ALE</text>
</g>
<g font-size="1.3" fill="#000084">
<text x="21.8" y="18.7">ad[0..7]</text>
<text x="217.3" y="18.7">ad[0..7]</text>
<text x="75.1" y="72.1">addr[0..19]</text>
<text x="73.8" y="88.6">ad[0..7]</text>
<text x="153.8" y="106.4">d[0..7]</text>
<text x="241.5" y="149.6">addr[0..19]</text>
</g>
<g font-size="1.3" fill="#a90000">
<text x="49.4" y="29.3" transform="rotate(-90 49.4 29.3)">20</text>
<text x="38.6" y="32.9">3</text>
<text x="38.6" y="35.4">4</text>
<text x="59" y="32.9">2</text>
<text x="59" y="35.4">5</text>
<text x="124.3" y="34.4" transform="rotate(-90 124.3 34.4)">18</text>
<text x="191.6" y="33.7" transform="rotate(-90 191.6 33.7)">40</text>
<text x="247.5" y="32.5" transform="rotate(-90 247.5 32.5)">40</text>
<text x="38.6" y="38">7</text>
<text x="38.6" y="40.5">8</text>
<text x="59" y="38">6</text>
<text x="59" y="40.5">9</text>
<text x="114.2" y="36.7">11</text>
<text x="114.8" y="41.8">4</text>
<text x="132.6" y="41.8">5</text>
<text x="132.6" y="36.7">8</text>
<text x="174.6" y="38">19</text>
<text x="206.3" y="40.5">24</text>
<text x="206.3" y="38">25</text>
<text x="230.4" y="36.7">19</text>
<text x="230.4" y="41.8">22</text>
<text x="262.2" y="41.8">16</text>
<text x="262.2" y="36.7">34</text>
<text x="38" y="43">13</text>
<text x="38" y="45.6">14</text>
<text x="58.4" y="43">12</text>
<text x="58.4" y="45.6">15</text>
<text x="114.8" y="46.9">3</text>
<text x="114.8" y="44.3">6</text>
<text x="132" y="46.9">10</text>
<text x="174.6" y="43">22</text>
<text x="206.3" y="45.6">16 ad0</text>
<text x="206.3" y="45.6">16</text>
<text x="230.4" y="46.9">21</text>
<text x="262.2" y="46.9">14</text>
<text x="262.2" y="44.3">15</text>
<text x="38" y="48.1">17</text>
<text x="38" y="50.7">18</text>
<text x="58.4" y="48.1">16</text>
<text x="58.4" y="50.7">19</text>
<text x="114.8" y="49.4">7</text>
<text x="132.6" y="51.9">2</text>
<text x="174.6" y="48.1">21</text>
<text x="206.3" y="53.2">13 ad3</text>
<text x="206.3" y="50.7">14 ad2</text>
<text x="206.3" y="48.1">15 ad1</text>
<text x="206.3" y="53.2">13</text>
<text x="206.3" y="50.7">14</text>
<text x="206.3" y="48.1">15</text>
<text x="262.2" y="51.9">12</text>
<text x="262.2" y="49.4">13</text>
<text x="38" y="55.7">11</text>
<text x="38.6" y="58.3">1</text>
<text x="114.2" y="54.5">15</text>
<text x="114.8" y="57">1</text>
<text x="132" y="54.5">12</text>
<text x="174.6" y="55.7">17</text>
<text x="206.3" y="58.3">11 ad5</text>
<text x="206.3" y="55.7">12 ad4</text>
<text x="206.3" y="58.3">11</text>
<text x="206.3" y="55.7">12</text>
<text x="230.4" y="57">25</text>
<text x="262.2" y="57">10</text>
<text x="262.2" y="54.5">11</text>
<text x="262.8" y="59.6">9</text>
<text x="49.4" y="64.8" transform="rotate(-90 49.4 64.8)">10</text>
<text x="114.2" y="62.1">13</text>
<text x="132" y="62.1">17</text>
<text x="174.6" y="60.8">18</text>
<text x="206.3" y="60.8">10 ad6</text>
<text x="206.3" y="60.8">10</text>
<text x="206.9" y="63.4">9</text>
<text x="230.4" y="62.1">24</text>
<text x="262.8" y="64.6">8 addr8</text>
<text x="262.8" y="64.6">8</text>
<text x="114.2" y="67.2">14</text>
<text x="124.3" y="71.9" transform="rotate(-90 124.3 71.9)">9</text>
<text x="132" y="67.2">16</text>
<text x="174.6" y="68.4">23</text>
<text x="206.9" y="71">7</text>
<text x="206.9" y="68.4">8</text>
<text x="262.8" y="69.7">6</text>
<text x="262.8" y="67.2">7 addr9</text>
<text x="262.8" y="67.2">7</text>
<text x="174.6" y="76.1">30</text>
<text x="206.9" y="76.1">5</text>
<text x="206.9" y="73.5">6</text>
<text x="230.4" y="72.3">31</text>
<text x="230.4" y="77.3">33</text>
<text x="262.8" y="77.3">3</text>
<text x="262.8" y="74.8">4</text>
<text x="262.8" y="72.3">5</text>
<text x="174.6" y="81.1">31</text>
<text x="206.9" y="83.7">2</text>
<text x="206.9" y="81.1">3</text>
<text x="206.9" y="78.6">4</text>
<text x="262.2" y="82.4">39</text>
<text x="262.8" y="79.9">2</text>
<text x="206.3" y="86.2">39</text>
<text x="262.2" y="87.5">38</text>
<text x="206.3" y="93.8">37</text>
<text x="206.3" y="91.3">38</text>
<text x="262.2" y="95.1">35</text>
<text x="262.2" y="92.6">36</text>
<text x="262.2" y="90">37</text>
<text x="89.4" y="98.9">1</text>
<text x="89.4" y="101.5">2</text>
<text x="137.1" y="101.5">19</text>
<text x="137.1" y="98.9">20</text>
<text x="206.3" y="98.9">35</text>
<text x="206.3" y="96.4">36</text>
<text x="262.2" y="100.2">26</text>
<text x="89.4" y="104">3</text>
<text x="89.4" y="106.5">4</text>
<text x="137.1" y="106.5">17d1</text>
<text x="137.1" y="104">18d0</text>
<text x="206.3" y="104">26</text>
<text x="206.3" y="106.5">27</text>
<text x="262.2" y="102.7">27</text>
<text x="262.2" y="105.3">28</text>
<text x="89.4" y="109.1">5</text>
<text x="89.4" y="111.6">6</text>
<text x="137.1" y="111.6">15d3</text>
<text x="137.1" y="109.1">16d2</text>
<text x="174.6" y="109.1">34</text>
<text x="206.3" y="109.1">28</text>
<text x="206.3" y="111.6">29</text>
<text x="262.2" y="110.4">23</text>
<text x="262.2" y="112.9">32</text>
<text x="89.4" y="114.2">7</text>
<text x="89.4" y="116.7">8</text>
<text x="89.4" y="119.2">9</text>
<text x="137.1" y="119.2">12d6</text>
<text x="137.1" y="116.7">13d5</text>
<text x="137.1" y="114.2">14d4</text>
<text x="174.6" y="114.2">33</text>
<text x="206.3" y="114.2">32</text>
<text x="245" y="119.5" transform="rotate(-90 245 119.5)">1</text>
<text x="88.8" y="121.8">10</text>
<text x="137.1" y="121.8">11d7</text>
<text x="191.6" y="120.7" transform="rotate(-90 191.6 120.7)">1</text>
<text x="250.1" y="120.1" transform="rotate(-90 250.1 120.1)">20</text>
<text x="88.2" y="149.7">19</text>
<text x="105.3" y="145.5" transform="rotate(-90 105.3 145.5)">20</text>
<text x="119.9" y="149.7">12</text>
<text x="88.2" y="154.8">18</text>
<text x="88.8" y="152.3">3</text>
<text x="119.9" y="154.8">11</text>
<text x="120.6" y="152.3">8</text>
<text x="120.6" y="159.9">7</text>
<text x="120.6" y="157.3">9</text>
<text x="119.9" y="162.4">13</text>
<text x="119.9" y="165">14</text>
<text x="88.8" y="172.6">2</text>
<text x="88.8" y="170">6</text>
<text x="120.6" y="172.6">4</text>
<text x="88.2" y="177.7">15</text>
<text x="88.8" y="175.1">1</text>
<text x="119.9" y="177.7">17</text>
<text x="120.6" y="175.1">5</text>
<text x="119.9" y="180.2">16</text>
<text x="105.3" y="187.4" transform="rotate(-90 105.3 187.4)">10</text>
</g>
<g font-size="1.3" fill="#0f0f0f">
<text x="22.8" y="35.4">ad1</text>
<text x="22.8" y="32.9">ad0</text>
<text x="65.5" y="35.4">addr1</text>
<text x="65.5" y="32.9">addr0</text>
<text x="22.8" y="38">ad2</text>
<text x="22.8" y="40.5">ad3</text>
<text x="65.5" y="38">addr2</text>
<text x="65.5" y="40.5">addr3</text>
<text x="135.9" y="41.8">READY</text>
<text x="213.3" y="40.5">QS1</text>
<text x="213.3" y="38">QS0</text>
<text x="223.5" y="41.8">READY 22</text>
<text x="266.8" y="41.8">ad0</text>
<text x="22.8" y="45.6">ad5</text>
<text x="22.8" y="43.1">ad4</text>
<text x="65.5" y="45.6">addr5</text>
<text x="65.5" y="43.1">addr4</text>
<text x="135.9" y="46.9">RESET</text>
<text x="167.6" y="43.1">READY 22</text>
<text x="223.5" y="46.9">RESET</text>
<text x="266.8" y="46.9">ad2</text>
<text x="266.8" y="44.3">ad1</text>
<text x="22.8" y="48.1">ad6</text>
<text x="22.8" y="50.7">ad7</text>
<text x="65.5" y="50.7">addr7</text>
<text x="65.5" y="48.1">addr6</text>
<text x="167.6" y="48.1">RESET</text>
<text x="266.8" y="49.4">ad3</text>
<text x="266.8" y="51.9">ad4</text>
<text x="226" y="57">QS0</text>
<text x="266.8" y="57">ad6</text>
<text x="266.8" y="54.5">ad5</text>
<text x="266.8" y="59.6">ad7</text>
<text x="209.6" y="63.4">ad7</text>
<text x="226" y="62.1">QS1</text>
<text x="170.2" y="68.5">TEST23</text>
<text x="207.7" y="68.5">addr8</text>
<text x="207.7" y="71">addr9</text>
<text x="263.6" y="69.7">addr10</text>
<text x="206.5" y="76.1">addr11</text>
<text x="206.5" y="73.5">addr10</text>
<text x="226" y="72.3">GT0</text>
<text x="263.6" y="77.3">addr13</text>
<text x="263.6" y="72.3">addr11</text>
<text x="263.6" y="74.8">addr12</text>
<text x="170.2" y="81.2">GT0</text>
<text x="206.5" y="78.6">addr12</text>
<text x="206.5" y="81.2">addr13</text>
<text x="206.5" y="83.7">addr14</text>
<text x="263.6" y="82.4">addr15</text>
<text x="263.6" y="79.9">addr14</text>
<text x="206.5" y="86.2">addr15</text>
<text x="263.6" y="87.5">addr16</text>
<text x="206.5" y="93.9">addr17</text>
<text x="206.5" y="91.3">addr16</text>
<text x="263.6" y="90">addr17</text>
<text x="263.6" y="92.6">addr18</text>
<text x="263.6" y="95.1">addr19</text>
<text x="74.9" y="101.5">ad0</text>
<text x="142.2" y="101.5">DEN</text>
<text x="206.5" y="98.9">addr19</text>
<text x="206.5" y="96.4">addr18</text>
<text x="267.9" y="100.2">S0</text>
<text x="74.9" y="104">ad1</text>
<text x="74.9" y="106.6">ad2</text>
<text x="210.8" y="106.6">S1</text>
<text x="210.8" y="104">S0</text>
<text x="267.9" y="105.3">S2</text>
<text x="267.9" y="102.7">S1</text>
<text x="74.9" y="109.1">ad3</text>
<text x="74.9" y="111.6">ad4</text>
<text x="210.8" y="109.1">S2</text>
<text x="266.7" y="110.4">TEST</text>
<text x="74.9" y="119.3">ad7</text>
<text x="74.9" y="114.2">ad5</text>
<text x="74.9" y="116.7">ad6</text>
<text x="85" y="149.7">S0</text>
<text x="85" y="154.8">S2</text>
<text x="85" y="152.3">S1</text>
<text x="83.8" y="172.6">CLK</text>
<text x="170.2" y="180.2">DEN</text>
</g>
</svg>
